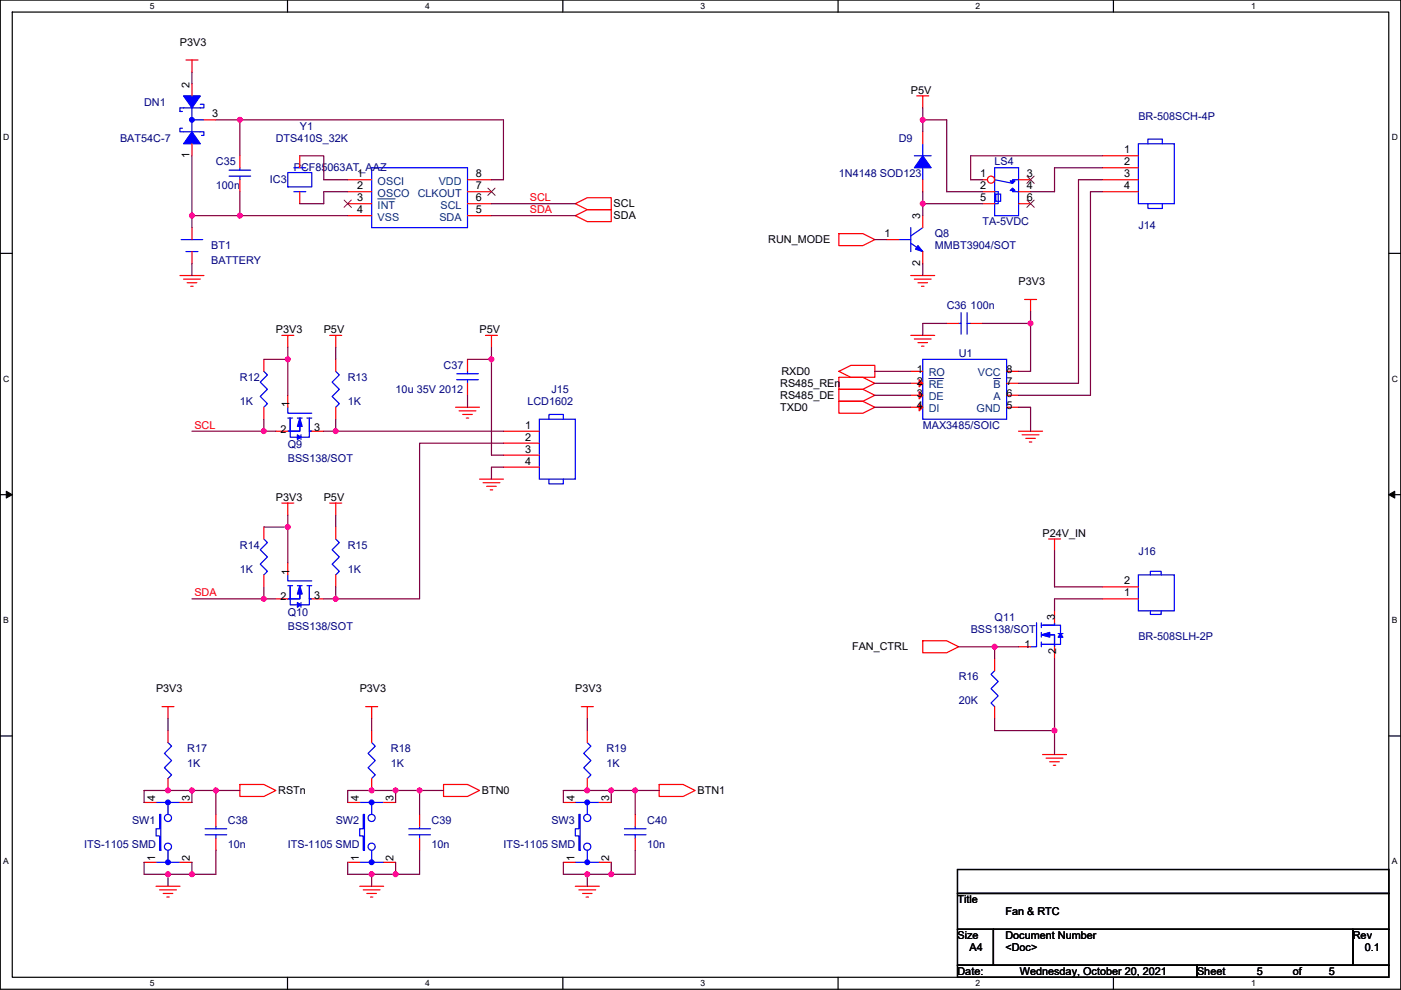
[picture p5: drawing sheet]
<svg xmlns="http://www.w3.org/2000/svg" width="297mm" height="210mm" viewBox="0 0 297 210" stroke-linecap="round" stroke-linejoin="round" font-family="sans-serif">
<path d="M.1 0h296.9v209.8h-296.9zM2.6 2.6h291.8v204.7h-291.8z" fill="none" stroke="#000" stroke-width=".25"/>
<g fill="#fff">
<path d="M31.8 .3h1v2h-1z"/>
<path d="M31.8 207.5h1v2.1h-1z"/>
</g>
<path d="M61 0v2.6M61 207.3v2.5" fill="none" stroke="#000" stroke-width=".25"/>
<g fill="#fff">
<path d="M90.1 .3h1v2h-1z"/>
<path d="M90.1 207.5h1v2.1h-1z"/>
</g>
<path d="M119.3 0v2.6M119.3 207.3v2.5" fill="none" stroke="#000" stroke-width=".25"/>
<g fill="#fff">
<path d="M148.5 .3h1v2h-1z"/>
<path d="M148.5 207.5h1v2.1h-1z"/>
</g>
<path d="M177.7 0v2.6M177.7 207.3v2.5" fill="none" stroke="#000" stroke-width=".25"/>
<g fill="#fff">
<path d="M206.9 .3h1v2h-1z"/>
<path d="M206.9 207.5h1v2.1h-1z"/>
</g>
<path d="M236.1 0v2.6M236.1 207.3v2.5" fill="none" stroke="#000" stroke-width=".25"/>
<g fill="#fff">
<path d="M265.2 .3h1v2h-1z"/>
<path d="M265.2 207.5h1v2.1h-1z"/>
<path d="M.7 28.2h1.3v2h-1.3z"/>
<path d="M295.1 28.2h1.3v2h-1.3z"/>
<path d="M.7 79.3h1.3v2.1h-1.3z"/>
<path d="M295.1 79.3h1.3v2.1h-1.3z"/>
</g>
<path d="M.1 53.7h2.5M294.4 53.7h2.6" fill="none" stroke="#000" stroke-width=".25"/>
<g fill="#fff">
<path d="M.7 130.5h1.2v2h-1.2z"/>
<path d="M295.1 130.5h1.2v2h-1.2z"/>
</g>
<path d="M.1 104.9h2.5M294.4 104.9h2.6" fill="none" stroke="#000" stroke-width=".25"/>
<path d="M1.3 104.2l1.3 .7-1.3 .7zM294.4 104.9l1.3-.7v1.4z" fill="#000" stroke="#000" stroke-width=".21"/>
<g fill="#fff">
<path d="M.7 181.7h1.2v2h-1.2z"/>
<path d="M295.1 181.7h1.2v2h-1.2z"/>
</g>
<path d="M.1 156.1h2.5M294.4 156.1h2.6M203 184.4h91.4v5.1h-91.4zM203 189.5h91.4v7.6h-91.4zM203 197.1h7.6v7.6h-7.6zM210.6 197.1h76.2v7.6h-76.2zM286.8 197.1h7.6v7.6h-7.6zM203 204.7h50.8v2.6h-50.8zM253.8 204.7h40.6v2.6h-40.6z" fill="none" stroke="#000" stroke-width=".25"/>
<g fill="none" stroke="#f00" stroke-width=".25">
<path d="M39.4 12.7h2.6M40.7 12.7v2.6M50.9 33v2.6M50.9 38.1v2.6M73.7 38.1h5.1M99.1 38.1h5.1M194.4 20.3h2.5M195.6 20.3v2.6M216 38.1h2.5M38.2 58.4h5M38.9 59.2h3.6M39.7 60h2"/>
<path d="M73.7 40.7h5.1M73.7 43.2h5.1M73.7 45.7h5.1M99.1 40.7h5.1M99.1 43.2h5.1M99.1 45.7h5.1M122 43.2l2.5-1.3h5.1v2.6h-5.1zM122 45.7l2.5-1.2h5.1v2.5h-5.1zM177.9 49.6h5l2.6 1.2-2.6 1.3h-5zM193.1 58.4h5.1M193.9 59.2h3.5M194.6 60h2.1"/>
<path d="M208.3 43.2h2.6M216 40.7h2.5M40.4 60.7h.6M59.8 71.1h2.5M61 71.1v2.6M69.9 71.1h2.6M71.2 71.1v2.6M71.2 76.2v2.6M102.9 71.1h2.6M104.2 71.1v2.6M177.9 78.8l2.5-1.3h5.1v2.5h-5.1zM193.1 71.1h5.1"/>
<path d="M193.9 71.9h3.5M194.6 72.7h2.1M195.4 60.7h.5M195.4 73.4h.5M200.7 68.6h2.6M205.8 68.6h2.5M217.2 63.5h2.6M218.5 63.5v2.6M71.2 86.4v2.5M96.6 86.4h5.1M97.3 87.1h3.6M98.1 87.9h2"/>
<path d="M98.9 88.7h.5M106.7 91.5h7.7M106.7 94h7.7M106.7 96.5h7.7M106.7 99.1h7.7M177.9 80h5l2.6 1.3-2.6 1.3h-5zM177.9 82.6h5l2.6 1.2-2.6 1.3h-5zM177.9 85.1h5l2.6 1.3-2.6 1.3h-5zM216 91.5h5M216.7 92.2h3.6M217.5 93h2M218.2 93.7h.6"/>
<path d="M59.8 106.7h2.5M61 119.4v2.5M61 106.7v2.5M69.9 106.7h2.6M71.2 106.7v2.5M71.2 111.8v2.5M101.7 101.6h5M102.4 102.4h3.6M103.2 103.1h2M103.9 103.9h.6M222.3 114.3h2.6M223.6 114.3v2.6"/>
<path d="M58.5 127h2.5M66.1 127h2.5M71.2 121.9v2.6M195.6 135.9h5.1l2.6 1.3-2.6 1.3h-5.1zM34.4 149.9h2.5M35.6 149.9v2.5M77.5 149.9h2.6M78.8 149.9v2.5M123.3 149.9h2.5M124.5 149.9v2.5M50.9 166.4h5l2.6 1.3-2.6 1.2h-5zM94 166.4h5.1l2.6 1.3-2.6 1.2h-5.1z"/>
<path d="M139.8 166.4h5l2.6 1.3-2.6 1.2h-5zM221 160h5.1M221.8 160.8h3.6M222.6 161.6h2M223.3 162.3h.5M33.1 188h5.1M33.8 188.7h3.6M34.6 189.5h2M35.4 190.3h.5M76.3 188h5M77 188.7h3.6M77.8 189.5h2"/>
<path d="M78.5 190.3h.6M122 188h5.1M122.7 188.7h3.6M123.5 189.5h2M124.3 190.3h.5"/>
</g>
<g fill="none" stroke="#00f" stroke-width=".25">
<path d="M48.6 37.4h4.5M48.6 36.1h4.5M50.9 35.6v.5M50.9 37.4v.7M78.8 35.6h20.3v12.7h-20.3zM210.9 35.6h5.1v10.1h-5.1zM210.9 38.1l3.8 .8v-.8h1.3M210.9 40.7h.7v2.5h-.7M211.1 41.2h1v1.5h-1zM214.7 40.2v.5h1.3M71.2 78.8l.7 .7-1.5 1.5 1.5 1.6-1.5 1.5 1.5 1.5-.7 .8M203.3 68.6h.5"/>
<path d="M203.8 66.3v4.6M205 66.3v4.6M205 68.6h.8M114.4 88.9h7.6v12.7h-7.6zM116.4 88.9v-1h3v1M71.2 114.3l.7 .8-1.5 1.5 1.5 1.5-1.5 1.6 1.5 1.5-.7 .7M116.4 101.6v1h3v-1M61 121.9v1.3h5.1M61 124.2h1M61.5 124.5v3.8h2.1M61.5 124.2v2.8M63.1 124.2h1"/>
<path d="M63.6 125.5v1.5h-2.6h2.6v-1M63.8 127.8v1M65.1 124.2h1M65.6 127v1.3h-1.8M65.6 124.2v2.8h.5h-.5v-2.5"/>
</g>
<path d="M103.4 39.9l1.6 1.5M105 39.9l-1.6 1.5M217.7 37.4l1.6 1.5M219.3 37.4l-1.6 1.5M73 42.4l1.5 1.6M74.5 42.4l-1.6 1.6" fill="none" stroke="#804000" stroke-width=".21"/>
<path d="M80.1 42.2h3.7" fill="none" stroke="#004080" stroke-width=".21"/>
<g fill="#00f" stroke="#00f" stroke-width=".25">
<path d="M63.6 124.2l.5 1.8h-1z" fill-rule="evenodd"/>
<path d="M63.1 127.8l.7 .5-.7 .5z" fill-rule="evenodd"/>
<path d="M214.7 39.9l.5 .5h-1z" fill-rule="evenodd"/>
<path d="M214.2 38.4h1l-.5 .5z" fill-rule="evenodd"/>
</g>
<circle cx="210.1" cy="38.1" r=".76" fill="#fff" stroke="#f00" stroke-width=".25"/>
<g fill="none" stroke="#f00" stroke-width=".25">
<path d="M40.7 17.8v2.5M40.7 30.5v2.5M43.2 25.4h2.6M63.6 33v2.6M195.6 38.1v2.6M195.6 28v2.5M208.3 38.1h1.1M233.7 33h7.7M233.7 35.6h7.7M233.7 38.1h7.7M40.7 48.3v2.5M40.7 53.4v2.5"/>
<path d="M63.6 40.7v2.5M188 50.8h2.6M195.6 45.7v2.6M195.6 53.4v2.5M208.3 40.7h2.6M216 43.2h2.5M233.7 40.7h7.7M55.9 76.2v2.6M99.1 76.2v2.6M193.1 78.8h2.5M213.4 78.8h2.6M55.9 86.4v2.5"/>
<path d="M58.5 91.5h2.5M61 83.8v2.6M66.1 91.5h2.5M99.1 81.3v2.5M193.1 86.4h2.5M193.1 81.3h2.5M193.1 83.8h2.5M213.4 86.4h2.6M213.4 83.8h2.6M213.4 81.3h2.6M55.9 111.8v2.5M55.9 121.9v2.6"/>
<path d="M210.9 139.7v2.6M216 137.2h2.5M223.6 129.6v2.5M223.6 137.2v2.5M233.7 127h7.7M233.7 124.5h7.7M35.6 155v2.5M78.8 155v2.5M124.5 155v2.5M210.9 149.9v2.5M30.5 170.2h2.6M35.6 165.1v2.6"/>
<path d="M38.2 170.2h2.5M45.8 172.7v2.6M45.8 177.8v2.6M73.7 170.2h2.6M78.8 165.1v2.6M81.3 170.2h2.6M89 172.7v2.6M89 177.8v2.6M119.4 170.2h2.6M124.5 165.1v2.6M127.1 170.2h2.5M134.7 172.7v2.6"/>
<path d="M134.7 177.8v2.6M30.5 182.9h2.6M38.2 182.9h2.5M73.7 182.9h2.6M81.3 182.9h2.6M119.4 182.9h2.6M127.1 182.9h2.5"/>
</g>
<path d="M217.7 42.4l1.6 1.6M219.3 42.4l-1.6 1.6" fill="none" stroke="#804000" stroke-width=".21"/>
<g fill="none" stroke="#00f" stroke-width=".25">
<path d="M38.7 27.2h-.5v.8h5v.7h-.5M40.7 25.4h2.5M40.7 22.9v5.1M42.5 22.1h.7v.8h-5v.7h.5M61 36.6h5.1v3h-5.1zM62.3 35.6h2.5M193.9 33h3.5M195.6 35.6v2.5M195.6 30.5v2.5M241.4 30.5h7.6v12.7h-7.6zM243.4 30.5v-1h3v1M38.4 50.8h4.6"/>
<path d="M39.4 53.4h2.6M62.3 40.7h2.5M190.6 50.8h2.5M193.1 51.6l2.5 1.8M193.1 48.3v5.1M195.6 48.3l-2.5 1.8M243.4 43.2v1h3v-1M55.9 78.8l.8 .7-1.5 1.5 1.5 1.6-1.5 1.5 1.5 1.5-.8 .8M96.8 79.3h4.6M99.1 78.8v.5M195.6 76.2h17.8v12.7h-17.8zM61 86.4v1.3h5.1"/>
<path d="M61 88.7h1M61.5 88.9v3.8h2.1M61.5 88.7v2.8M63.1 88.7h1M63.6 89.9v1.6h-2.6h2.6v-1.1M63.8 92.2v1M65.1 88.7h1M65.6 91.5v1.2h-1.8M65.6 88.7v2.8h.5h-.5v-2.6M96.8 80.5h4.6M99.1 80.5v.8M55.9 114.3l.8 .8-1.5 1.5 1.5 1.5-1.5 1.6 1.5 1.5-.8 .7"/>
<path d="M219.8 132.1v5.1h-1.3M220.8 134.1v1M220.8 132.1v1M220.8 136.2v1M220.8 136.7h2.8M221 132.6h2.6v-.5v.5h-2.8M222.1 134.6h1.5v2.6v-2.6h-1M223.6 132.6h1.3v1.8M224.3 134.4h1.1M224.9 134.6v2.1h-3.9M241.4 121.9h7.6v7.7h-7.6zM243.9 121.9v-.7h2.3v.7"/>
<path d="M243.9 129.6v.7h2.3v-.7M35.6 157.5l.8 .8-1.5 1.5 1.5 1.5-1.5 1.5 1.5 1.6-.8 .7M78.8 157.5l.8 .8-1.6 1.5 1.6 1.5-1.6 1.5 1.6 1.6-.8 .7M124.5 157.5l.8 .8-1.5 1.5 1.5 1.5-1.5 1.5 1.5 1.6-.8 .7M210.9 142.3l-.8 .7 1.5 1.5-1.5 1.6 1.5 1.5-1.5 1.5 .8 .8M33.1 170.2h5.1M33.8 172.7h.3v7.7h-.3v-3.1h-.7v-1.5h.7zM35.6 170.2v2.5M43.5 177.1h4.6M43.5 175.8h4.6M45.8 175.3v.5M45.8 177.1v.7"/>
<path d="M76.3 170.2h5M77 172.7h.3v7.7h-.3v-3.1h-.7v-1.5h.7zM78.8 170.2v2.5M86.7 177.1h4.5M86.7 175.8h4.5M89 175.3v.5M89 177.1v.7M122 170.2h5.1M122.7 172.7h.3v7.7h-.3v-3.1h-.7v-1.5h.7zM124.5 170.2v2.5M132.4 177.1h4.6M132.4 175.8h4.6"/>
<path d="M134.7 175.3v.5M134.7 177.1v.7M33.1 182.9h5.1M35.6 180.4v2.5M76.3 182.9h5M78.8 180.4v2.5M122 182.9h5.1M124.5 180.4v2.5"/>
<circle cx="35.6" cy="173.5" r=".76"/>
<circle cx="35.6" cy="179.6" r=".76"/>
<circle cx="78.8" cy="173.5" r=".76"/>
<circle cx="78.8" cy="179.6" r=".76"/>
<circle cx="124.5" cy="173.5" r=".76"/>
<circle cx="124.5" cy="179.6" r=".76"/>
</g>
<g fill="#00f" stroke="#00f" stroke-width=".25">
<path d="M195.6 33l1.8 2.6h-3.5z" fill-rule="evenodd"/>
<path d="M40.7 28l1.8 2.5h-3.6z" fill-rule="evenodd"/>
<path d="M38.9 20.3h3.6l-1.8 2.6z" fill-rule="evenodd"/>
<path d="M220.8 134.6l1.8-.5v1z" fill-rule="evenodd"/>
<path d="M224.9 134.4l.5 .7h-1.1z" fill-rule="evenodd"/>
<path d="M194.6 52.1l1 1.3-1.5-.5z" fill-rule="evenodd"/>
<path d="M63.6 88.7l.5 1.7h-1z" fill-rule="evenodd"/>
<path d="M63.1 92.2l.7 .5-.7 .5z" fill-rule="evenodd"/>
<circle cx="35.6" cy="170.2" r=".5"/>
<circle cx="35.6" cy="182.9" r=".5"/>
<circle cx="40.7" cy="25.4" r=".5"/>
<circle cx="78.8" cy="170.2" r=".5"/>
<circle cx="78.8" cy="182.9" r=".5"/>
<circle cx="124.5" cy="170.2" r=".5"/>
<circle cx="124.5" cy="182.9" r=".5"/>
</g>
<g fill="#f00" stroke="#f00" stroke-width=".25">
<path d="M194.9 85.6l.7 .8-.7 .7z"/>
<path d="M194.9 80.5l.7 .8-.7 .8z"/>
<path d="M194.9 83.1l.7 .7-.7 .8z"/>
</g>
<path d="M196.9 80.3h3.2M210.6 80.3h1.6" fill="none" stroke="#004080" stroke-width=".21"/>
<g fill="none" stroke="#800040" stroke-width=".25">
<path d="M40.7 15.3v2.5M40.7 33v12.7M45.8 25.4h5.1M50.9 25.4v7.6M50.9 25.4h55.8v12.7h-2.5M63.6 33h5v5.1h5.1M195.6 22.9v2.5M195.6 25.4v2.6M195.6 25.4h5.1v15.3h7.6M233.7 33h-27.9v5.1h2.5M233.7 35.6h-10.1v5.1h-5.1M233.7 38.1h-5v43.2h-12.7"/>
<path d="M40.7 45.7v2.6M40.7 55.9v2.5M40.7 45.7h10.2M50.9 45.7h22.8M50.9 40.7v5M73.7 40.7h-5.1v2.5h-5M104.2 43.2h17.8M104.2 45.7h17.8M185.5 50.8h2.5M195.6 43.2v2.5M195.6 43.2h12.7M195.6 55.9v2.5"/>
<path d="M195.6 40.7v2.5M233.7 40.7h-2.5v43.1h-15.2M55.9 76.2h5.1M61 73.7v2.5M61 76.2v7.6M71.2 73.7v2.5M99.1 76.2h5.1M104.2 73.7v2.5M104.2 76.2v20.3h2.5M185.5 78.8h7.6M200.7 68.6h-5.1v2.5M208.3 68.6h10.2"/>
<path d="M218.5 66.1v2.5M218.5 68.6v10.2h-2.5M40.7 91.5h15.2M55.9 91.5h2.6M55.9 88.9v2.6M68.6 91.5h2.6M71.2 91.5h35.5M71.2 88.9v2.6M99.1 83.8v2.6M106.7 94h-17.7v33h-17.8M106.7 99.1h-2.5v2.5M185.5 81.3h7.6"/>
<path d="M185.5 83.8h7.6M185.5 86.4h7.6M216 86.4h2.5v5.1M55.9 111.8h5.1M61 109.2v2.6M61 111.8v7.6M71.2 109.2v2.6M223.6 116.9v7.6h10.1M40.7 127h15.2M55.9 127h2.6M55.9 124.5v2.5M68.6 127h2.6"/>
<path d="M71.2 124.5v2.5M203.3 137.2h7.6M210.9 137.2v2.5M210.9 137.2h5.1M223.6 139.7v15.3M233.7 127h-10.1v2.6M35.6 152.4v2.6M78.8 152.4v2.6M124.5 152.4v2.6M210.9 152.4v2.6h12.7M223.6 155v5M40.7 167.7v2.5"/>
<path d="M40.7 167.7h5.1M40.7 167.7h-10.2v2.5M45.8 167.7h5.1M45.8 167.7v5M83.9 167.7h5.1M83.9 167.7h-10.2v2.5M83.9 167.7v2.5M89 167.7h5M89 167.7v5M129.6 167.7h5.1M129.6 167.7h-10.2v2.5M129.6 167.7v2.5"/>
<path d="M134.7 167.7h5.1M134.7 167.7v5M30.5 182.9v2.5h5.1M35.6 185.4v2.6M35.6 185.4h5.1M40.7 182.9v2.5M45.8 180.4v5h-5.1M73.7 182.9v2.5h5.1M78.8 185.4h5.1M78.8 185.4v2.6M83.9 182.9v2.5M89 180.4v5h-5.1"/>
<path d="M119.4 182.9v2.5h5.1M124.5 185.4h5.1M124.5 185.4v2.6M129.6 182.9v2.5M134.7 180.4v5h-5.1"/>
</g>
<g fill="#f0f" stroke="#f0f" stroke-width=".25">
<circle cx="40.7" cy="45.7" r=".5"/>
<circle cx="50.8" cy="25.4" r=".5"/>
<circle cx="50.8" cy="45.7" r=".5"/>
<circle cx="195.6" cy="25.4" r=".5"/>
<circle cx="195.6" cy="43.2" r=".5"/>
<circle cx="35.6" cy="185.4" r=".5"/>
<circle cx="40.7" cy="185.4" r=".5"/>
<circle cx="40.7" cy="167.6" r=".5"/>
<circle cx="35.6" cy="167.6" r=".5"/>
<circle cx="78.8" cy="167.6" r=".5"/>
<circle cx="83.9" cy="167.6" r=".5"/>
<circle cx="78.8" cy="185.4" r=".5"/>
<circle cx="124.5" cy="167.6" r=".5"/>
<circle cx="134.7" cy="167.6" r=".5"/>
<circle cx="129.6" cy="167.6" r=".5"/>
<circle cx="124.5" cy="185.4" r=".5"/>
<circle cx="45.8" cy="167.6" r=".5"/>
<circle cx="88.9" cy="167.6" r=".5"/>
<circle cx="83.9" cy="185.4" r=".5"/>
<circle cx="129.6" cy="185.4" r=".5"/>
<circle cx="218.5" cy="68.6" r=".5"/>
<circle cx="210.9" cy="137.2" r=".5"/>
<circle cx="223.6" cy="154.9" r=".5"/>
<circle cx="71.2" cy="91.4" r=".5"/>
<circle cx="104.2" cy="76.2" r=".5"/>
<circle cx="61" cy="111.8" r=".5"/>
<circle cx="55.9" cy="127" r=".5"/>
<circle cx="71.2" cy="127" r=".5"/>
<circle cx="61" cy="76.2" r=".5"/>
<circle cx="55.9" cy="91.4" r=".5"/>
</g>
<g font-size="2.3">
<text x="38.2" y="9.7">P3V3</text>
<text x="40.2" y="18.6" transform="rotate(-90 40.2 18.6)">2</text>
<text x="193.1" y="19.9">P5V</text>
<text x="45" y="24.9">3</text>
<text x="40.2" y="33.6" transform="rotate(-90 40.2 33.6)">1</text>
<text x="238.3" y="32.5">1</text>
<text x="238.3" y="35.1">2</text>
<text x="75.8" y="37.6">1</text>
<text x="75.8" y="40.1">2</text>
<text x="100.9" y="37.6">8</text>
<text x="100.9" y="40.1">7</text>
<text x="207.8" y="37.6">1</text>
<text x="207.8" y="40.1">2</text>
<text x="217.7" y="37.6">3</text>
<text x="217.7" y="40.1">4</text>
<text x="238.3" y="37.6">3</text>
<text x="238.3" y="40.1">4</text>
<text x="75.8" y="42.7">3</text>
<text x="75.8" y="45.2">4</text>
<text x="100.9" y="42.7">6</text>
<text x="100.9" y="45.2">5</text>
<text x="130.1" y="44">SCL</text>
<text x="130.1" y="46.5">SDA</text>
<text x="195.1" y="46.5" transform="rotate(-90 195.1 46.5)">3</text>
<text x="207.8" y="42.7">5</text>
<text x="217.7" y="42.7">6</text>
<text x="162.9" y="51.6">RUN_MODE</text>
<text x="187.5" y="50.3">1</text>
<text x="195.1" y="56.4" transform="rotate(-90 195.1 56.4)">2</text>
<text x="216" y="60.5">P3V3</text>
<text x="58.5" y="70.7">P3V3</text>
<text x="68.6" y="70.7">P5V</text>
<text x="101.7" y="70.7">P5V</text>
<text x="165.4" y="82.1">RS485_REn</text>
<text x="165.7" y="79.5">RXD0</text>
<text x="194.4" y="81.6">2</text>
<text x="194.4" y="79">1</text>
<text x="213.4" y="81.6">7</text>
<text x="213.4" y="79">8</text>
<text x="61.4" y="86.4" transform="rotate(-90 61.4 86.4)">1</text>
<text x="165.4" y="84.6">RS485_DE</text>
<text x="165.4" y="87.2">TXD0</text>
<text x="194.4" y="86.7">4</text>
<text x="194.4" y="84.1">3</text>
<text x="213.4" y="86.7">5</text>
<text x="213.4" y="84.1">6</text>
<text x="59.5" y="91.7">2</text>
<text x="66.6" y="91.5">3</text>
<text x="111.3" y="90.9">1</text>
<text x="111.3" y="93.5">2</text>
<text x="111.3" y="96">3</text>
<text x="111.3" y="98.6">4</text>
<text x="58.5" y="106.2">P3V3</text>
<text x="68.6" y="106.2">P5V</text>
<text x="221" y="113.8">P24V_IN</text>
<text x="61.4" y="121.9" transform="rotate(-90 61.4 121.9)">1</text>
<text x="238.3" y="124">2</text>
<text x="59.5" y="127.3">2</text>
<text x="66.6" y="127">3</text>
<text x="223.7" y="131.6" transform="rotate(-90 223.7 131.6)">3</text>
<text x="238.3" y="126.5">1</text>
<text x="180.7" y="138">FAN_CTRL</text>
<text x="217.2" y="137.5">1</text>
<text x="223.9" y="138.7" transform="rotate(-90 223.9 138.7)">2</text>
<text x="33.1" y="146.9">P3V3</text>
<text x="76.3" y="146.9">P3V3</text>
<text x="122" y="146.9">P3V3</text>
<text x="32.9" y="169.9" transform="rotate(-90 32.9 169.9)">4</text>
<text x="40.3" y="169.9" transform="rotate(-90 40.3 169.9)">3</text>
<text x="59" y="168.4">RSTn</text>
<text x="76.1" y="169.9" transform="rotate(-90 76.1 169.9)">4</text>
<text x="83.5" y="169.9" transform="rotate(-90 83.5 169.9)">3</text>
<text x="102.2" y="168.4">BTN0</text>
<text x="121.8" y="169.9" transform="rotate(-90 121.8 169.9)">4</text>
<text x="129.2" y="169.9" transform="rotate(-90 129.2 169.9)">3</text>
<text x="147.9" y="168.4">BTN1</text>
<text x="32.9" y="182.6" transform="rotate(-90 32.9 182.6)">1</text>
<text x="40.3" y="182.6" transform="rotate(-90 40.3 182.6)">2</text>
<text x="76.1" y="182.6" transform="rotate(-90 76.1 182.6)">1</text>
<text x="83.5" y="182.6" transform="rotate(-90 83.5 182.6)">2</text>
<text x="121.8" y="182.6" transform="rotate(-90 121.8 182.6)">1</text>
<text x="129.2" y="182.6" transform="rotate(-90 129.2 182.6)">2</text>
<text x="203" y="191.6">Title</text>
<text x="213.2" y="194.1">Fan &amp; RTC</text>
<text x="203" y="199.2">Size</text>
<text x="205.5" y="201.7">A4</text>
<text x="213.2" y="199.2">Document Number</text>
<text x="213.2" y="201.7">&lt;Doc&gt;</text>
<text x="286.8" y="199.2">Rev</text>
<text x="289.4" y="201.7">0.1</text>
<text x="203" y="206.8">Date:</text>
<text x="216.2" y="206.8">Wednesday, October 20, 2021</text>
<text x="253.8" y="206.8">Sheet</text>
<text x="266.5" y="206.8">5</text>
<text x="274.1" y="206.8">of</text>
<text x="281.7" y="206.8">5</text>
</g>
<g font-size="2.3" fill="#000080">
<text x="30.5" y="22.4">DN1</text>
<text x="63.6" y="27.5">Y1</text>
<text x="241.4" y="25.4">BR-508SCH-4P</text>
<text x="25.5" y="30">BAT54C-7</text>
<text x="45.8" y="35.1">C35</text>
<text x="58.5" y="30">DTS410S_32K</text>
<text x="190.6" y="30">D9</text>
<text x="210.9" y="35.1">LS4</text>
<text x="45.8" y="40.2">100n</text>
<text x="57.2" y="38.9">IC3</text>
<text x="62.3" y="36.4">PCF85063AT_AAZ</text>
<text x="177.9" y="37.6">1N4148 SOD123</text>
<text x="208.3" y="47.8">TA-5VDC</text>
<text x="44.8" y="52.9">BT1</text>
<text x="198.2" y="50.3">Q8</text>
<text x="198.2" y="52.9">MMBT3904/SOT</text>
<text x="241.4" y="48.6">J14</text>
<text x="44.8" y="55.9">BATTERY</text>
<text x="200.7" y="65.6">C36 100n</text>
<text x="203.3" y="75.7">U1</text>
<text x="50.9" y="80.8">R12</text>
<text x="73.7" y="80.8">R13</text>
<text x="83.9" y="83.4">10u 35V 2012</text>
<text x="94" y="78.3">C37</text>
<text x="116.9" y="83.4">J15</text>
<text x="50.9" y="85.9">1K</text>
<text x="73.7" y="85.9">1K</text>
<text x="111.8" y="85.9">LCD1602</text>
<text x="61" y="95">Q9</text>
<text x="195.6" y="91">MAX3485/SOIC</text>
<text x="61" y="98.1">BSS138/SOT</text>
<text x="50.9" y="116.4">R14</text>
<text x="73.7" y="116.4">R15</text>
<text x="241.4" y="117.6">J16</text>
<text x="50.9" y="121.5">1K</text>
<text x="73.7" y="121.5">1K</text>
<text x="61" y="130.6">Q10</text>
<text x="210.9" y="131.6">Q11</text>
<text x="61" y="133.6">BSS138/SOT</text>
<text x="205.8" y="134.2">BSS138/SOT</text>
<text x="241.4" y="135.7">BR-508SLH-2P</text>
<text x="203.3" y="144.3">R16</text>
<text x="203.3" y="149.4">20K</text>
<text x="39.7" y="159.6">R17</text>
<text x="82.9" y="159.6">R18</text>
<text x="128.6" y="159.6">R19</text>
<text x="39.7" y="162.6">1K</text>
<text x="82.9" y="162.6">1K</text>
<text x="128.6" y="162.6">1K</text>
<text x="17.8" y="179.9">ITS-1105 SMD</text>
<text x="28" y="174.8">SW1</text>
<text x="48.3" y="174.8">C38</text>
<text x="48.3" y="179.9">10n</text>
<text x="61" y="179.9">ITS-1105 SMD</text>
<text x="71.2" y="174.8">SW2</text>
<text x="91.5" y="174.8">C39</text>
<text x="91.5" y="179.9">10n</text>
<text x="106.7" y="179.9">ITS-1105 SMD</text>
<text x="116.9" y="174.8">SW3</text>
<text x="137.2" y="174.8">C40</text>
<text x="137.2" y="179.9">10n</text>
</g>
<g font-size="2.3" fill="#004080">
<text x="80.1" y="39.2">OSCI</text>
<text x="80.1" y="41.7">OSCO</text>
<text x="88.6" y="41.7">CLKOUT</text>
<text x="93" y="39.2">VDD</text>
<text x="80.1" y="44.2">INT</text>
<text x="80.1" y="46.8">VSS</text>
<text x="93.2" y="46.8">SDA</text>
<text x="93.4" y="44.2">SCL</text>
<text x="196.9" y="79.8">RO</text>
<text x="196.9" y="82.3">RE</text>
<text x="207.3" y="79.8">VCC</text>
<text x="210.6" y="82.3">B</text>
<text x="196.9" y="87.4">DI</text>
<text x="196.9" y="84.9">DE</text>
<text x="207.1" y="87.4">GND</text>
<text x="210.6" y="84.9">A</text>
</g>
<g font-size="2.3" fill="#f00">
<text x="112.3" y="42.7">SCL</text>
<text x="112.3" y="45.2">SDA</text>
<text x="41.2" y="91">SCL</text>
<text x="41.2" y="126.5">SDA</text>
</g>
<g font-size="1.8">
<text x="31.8" y="1.9">5</text>
<text x="90.1" y="1.9">4</text>
<text x="148.5" y="1.9">3</text>
<text x="206.9" y="1.9">2</text>
<text x="265.2" y="1.9">1</text>
<text x=".7" y="29.8">D</text>
<text x="295.1" y="29.8">D</text>
<text x=".7" y="81">C</text>
<text x="295.1" y="81">C</text>
<text x=".7" y="132.1">B</text>
<text x="295.1" y="132.1">B</text>
<text x=".7" y="183.3">A</text>
<text x="295.1" y="183.3">A</text>
<text x="31.8" y="209.2">5</text>
<text x="90.1" y="209.2">4</text>
<text x="148.5" y="209.2">3</text>
<text x="206.9" y="209.2">2</text>
<text x="265.2" y="209.2">1</text>
</g>
</svg>
